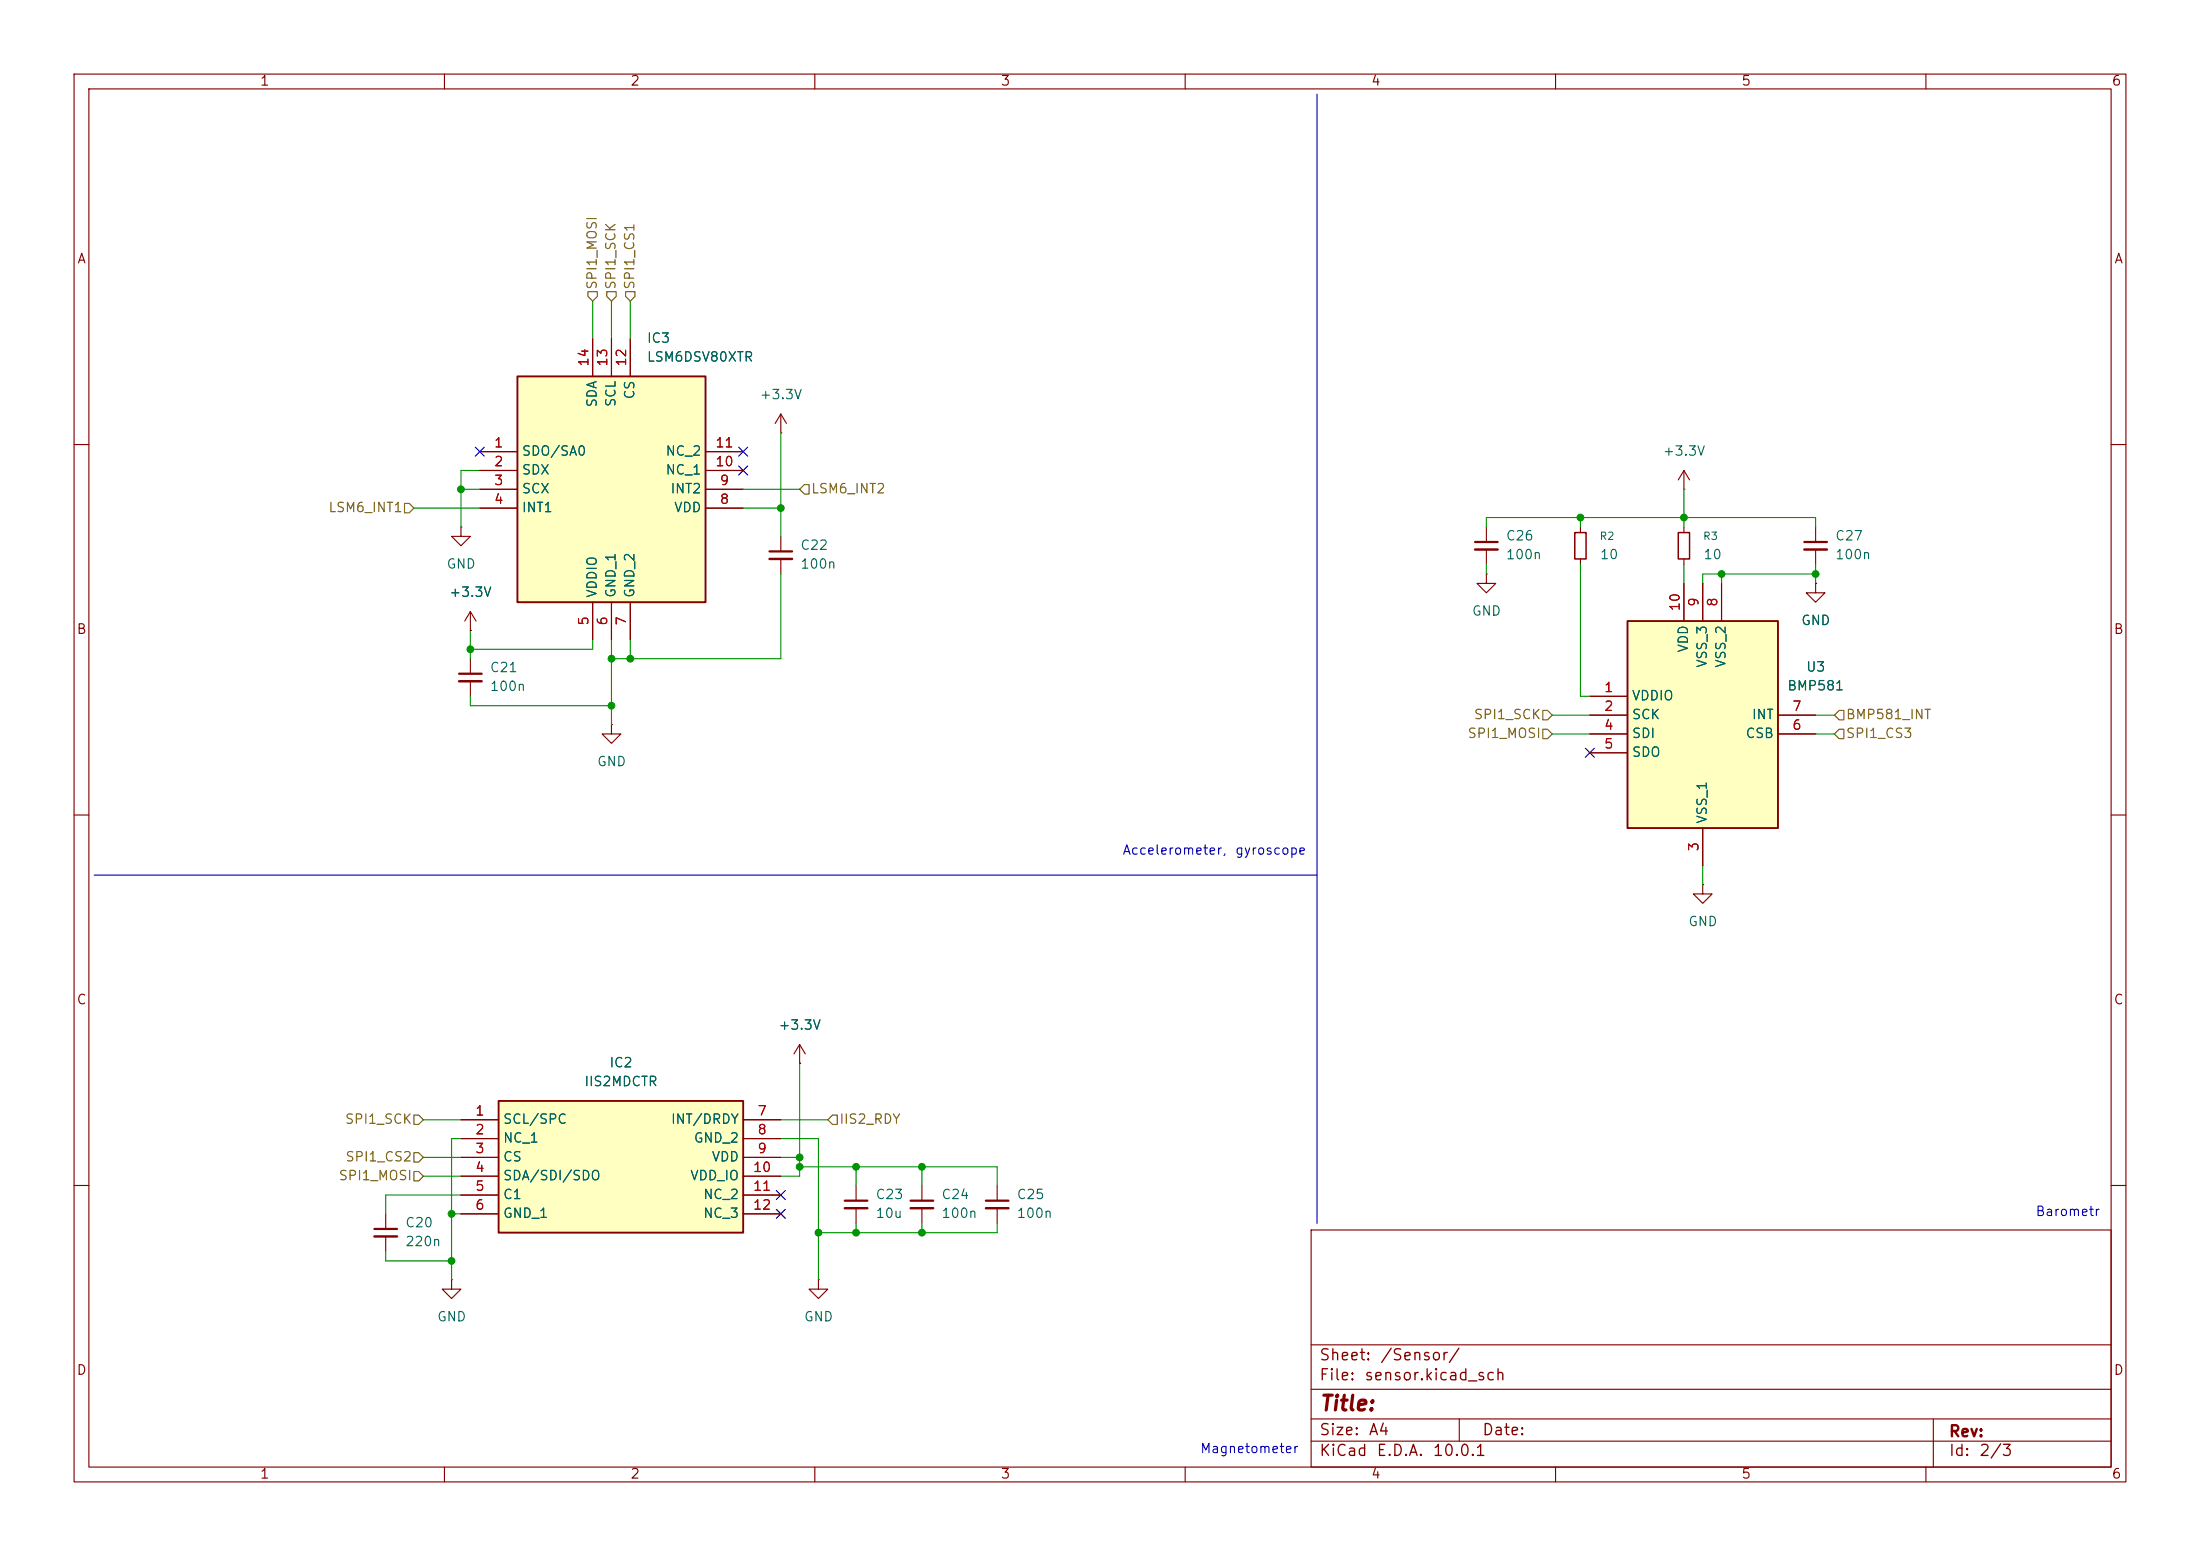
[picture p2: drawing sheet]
<svg xmlns="http://www.w3.org/2000/svg" width="297mm" height="210mm" viewBox="0 0 297 210" stroke-linecap="round" stroke-linejoin="round" font-family="sans-serif">
<g fill="none" stroke="#840000" stroke-width=".15">
<path d="M10 10h277v190h-277zM12 12h273v186h-273zM60 10v2M110 10v2M160 10v2M210 10v2M260 10v2M10 60h2M285 60h2M10 110h2M285 110h2M10 160h2"/>
<path d="M61 172.7v1.3h1.2l-1.2 1.3-1.3-1.3h1.3M61 172.7h.1M177 166h108v32h-108zM285 160h2M60 198v2M110 198v2M160 198v2M177 194.5h108M177 191.5h108M177 187.5h108M177 181.5h108M197 191.5v3"/>
<path d="M210 198v2M260 198v2M261 191.5v6.5"/>
</g>
<path d="M69.8 50.8h25.4v30.5h-25.4z" fill="#ffffc2"/>
<path d="M69.8 50.8h25.4v30.5h-25.4z" fill="none" stroke="#840000" stroke-width=".25"/>
<g fill="none" stroke="#840000" stroke-width=".15">
<path d="M80 45.7v5.1M82.5 45.7v5.1M85.1 45.7v5.1M64.8 61h5M64.8 63.5h5M64.8 66h5M64.8 68.6h5M95.2 61h5.1M95.2 63.5h5.1M95.2 66h5.1M95.2 68.6h5.1M200.7 77.5v1.2h1.2l-1.2 1.3-1.3-1.3h1.3"/>
<path d="M200.7 77.5h.1M200.7 71.1v2.1M200.7 74.2v2M63.5 85.1h.1M63.5 82.6l-.8 1.2M63.5 82.6l.8 1.2M63.5 82.6v2.5M80 81.3v5.1M82.5 97.8v1.3h1.3l-1.3 1.2-1.2-1.2h1.2M82.5 97.8h.1M82.5 81.3v5.1M85.1 81.3v5.1"/>
<path d="M229.9 119.4v1.3h1.2l-1.2 1.2-1.3-1.2h1.3M229.9 119.4h.1M107.9 143.5h.1M107.9 141l-.7 1.2M107.9 141l.8 1.2M107.9 141v2.5M134.6 160v2.1M134.6 163.1v2"/>
</g>
<path d="M199.1 73.2h3.1M133.1 162.1h3" fill="none" stroke="#840000" stroke-width=".3"/>
<path d="M199.1 74.2h3.1M133.1 163.1h3" fill="none" stroke="#840000" stroke-width=".33"/>
<path d="M67.3 148.6h33v17.8h-33z" fill="#ffffc2"/>
<path d="M67.3 148.6h33v17.8h-33z" fill="none" stroke="#840000" stroke-width=".25"/>
<g fill="none" stroke="#840000" stroke-width=".15">
<path d="M62.2 71.1v1.3h1.3l-1.3 1.3-1.2-1.3h1.2M62.2 71.1h.1M227.3 66h.1M227.3 63.5l-.7 1.3M227.3 63.5l.8 1.3M227.3 63.5v2.5M227.3 71.1v.8M227.3 75.4v.8M245.1 71.1v2.1M245.1 74.2v2M62.2 151.1h5.1M62.2 153.7h5.1"/>
<path d="M62.2 156.2h5.1M62.2 158.8h5.1M100.3 151.1h5.1M100.3 153.7h5.1M100.3 156.2h5.1M100.3 158.8h5.1M52.1 163.8v2.1M52.1 166.9v2M62.2 161.3h5.1M62.2 163.8h5.1M100.3 161.3h5.1M100.3 163.8h5.1"/>
<path d="M124.5 160v2.1M124.5 163.1v2"/>
</g>
<path d="M243.6 73.2h3M50.5 165.9h3.1M122.9 162.1h3.1" fill="none" stroke="#840000" stroke-width=".3"/>
<path d="M243.6 74.2h3M50.5 166.9h3.1M122.9 163.1h3.1" fill="none" stroke="#840000" stroke-width=".33"/>
<path d="M226.6 71.9h1.5v3.5h-1.5z" fill="none" stroke="#840000" stroke-width=".2"/>
<path d="M219.7 83.8h20.3v28h-20.3z" fill="#ffffc2"/>
<path d="M219.7 83.8h20.3v28h-20.3z" fill="none" stroke="#840000" stroke-width=".25"/>
<g fill="none" stroke="#840000" stroke-width=".15">
<path d="M80 45.7v5.1M82.5 45.7v5.1M85.1 45.7v5.1M105.4 58.4h.1M105.4 55.9v2.5M105.4 55.9l-.8 1.3M105.4 55.9l.8 1.3M64.8 61h5M64.8 63.5h5M64.8 66h5M64.8 68.6h5M95.2 61h5.1"/>
<path d="M95.2 63.5h5.1M95.2 66h5.1M95.2 68.6h5.1M105.4 72.4v2M105.4 75.4v2.1M213.4 71.1v.8M213.4 75.4v.8M227.3 78.7v5.1M229.9 78.7v5.1M232.4 78.7v5.1M245.1 78.7v1.3h1.3l-1.3 1.3-1.3-1.3h1.3M245.1 78.7h.1"/>
<path d="M63.5 85.1h.1M63.5 88.9v2M63.5 91.9v2.1M80 81.3v5.1M82.5 81.3v5.1M85.1 81.3v5.1M214.6 94h5.1M214.6 96.5h5.1M214.6 99.1h5.1M240 96.5h5.1M240 99.1h5.1M214.6 101.6h5.1"/>
<path d="M229.9 111.8v5M62.2 151.1h5.1M62.2 153.7h5.1M62.2 156.2h5.1M62.2 158.8h5.1M100.3 151.1h5.1M100.3 153.7h5.1M100.3 156.2h5.1M100.3 158.8h5.1M107.9 143.5h.1M62.2 161.3h5.1M62.2 163.8h5.1"/>
<path d="M100.3 161.3h5.1M100.3 163.8h5.1M110.5 172.7v1.3h1.3l-1.3 1.3-1.3-1.3h1.3M110.5 172.7h.1M115.6 160v2.1M115.6 163.1v2"/>
</g>
<path d="M212.6 71.9h1.5v3.5h-1.5z" fill="none" stroke="#840000" stroke-width=".2"/>
<path d="M103.9 74.4h3M62 90.9h3M114 162.1h3.1" fill="none" stroke="#840000" stroke-width=".3"/>
<path d="M103.9 75.4h3M62 91.9h3M114 163.1h3.1" fill="none" stroke="#840000" stroke-width=".33"/>
<g fill="none" stroke="#725600" stroke-width=".15">
<path d="M79.4 39.4h1.2v.6l-.6 .6-.6-.6zM81.9 39.4h1.3v.6l-.7 .6-.6-.6zM84.5 39.4h1.2v.6l-.6 .6-.6-.6zM54.6 67.9h.6l.7 .7-.7 .6h-.6zM107.9 66l.7-.6h.6v1.3h-.6zM208.3 95.9h.6l.6 .6-.6 .7h-.6zM208.3 98.4h.6l.6 .7-.6 .6h-.6zM247.6 99.1l.7-.7h.6v1.3h-.6zM248.3 95.9h.6v1.3h-.6l-.7-.7zM55.9 158.1h.6l.6 .7-.6 .6h-.6zM55.9 150.5h.6l.6 .6-.6 .7h-.6zM55.9 155.6h.6l.6 .6-.6 .6h-.6z"/>
<path d="M112.4 150.5h.6v1.3h-.6l-.6-.7z"/>
</g>
<path d="M177.8 12.7v152.4M12.7 118.1h165.1" fill="none" stroke="#0000c2" stroke-width=".15"/>
<g fill="none" stroke="#009600" stroke-width=".15">
<path d="M80 40.6v5.1M82.5 40.6v5.1M85.1 40.6v5.1M105.4 58.4v14M55.9 68.6h8.9M62.2 66h2.6M64.8 63.5h-2.6v7.6M100.3 68.6h5.1M100.3 66h7.6M105.4 77.5v11.4h-22.9M200.7 71.1v-1.2h44.4v1.2M200.7 76.2v1.3"/>
<path d="M213.4 69.9v1.2M213.4 76.2v17.8h1.2M227.3 66v5.1M227.3 76.2v2.5M232.4 77.5v1.2M245.1 77.5h-15.2v1.2M245.1 76.2v2.5M63.5 94v1.3h19M63.5 85.1v3.8M80 86.4v1.2h-16.5M82.5 86.4v11.4M85.1 86.4v2.5"/>
<path d="M209.5 99.1h5.1M209.5 96.5h5.1M245.1 99.1h2.5M245.1 96.5h2.5M229.9 116.8v2.6M57.1 151.1h5.1M57.1 156.2h5.1M57.1 158.8h5.1M62.2 153.7h-1.2v19M105.4 151.1h6.4M105.4 153.7h5.1v19M105.4 156.2h2.5"/>
<path d="M107.9 143.5v15.3h-2.5M107.9 157.5h26.7v2.5M115.6 157.5v2.5M124.5 157.5v2.5M52.1 168.9v1.3h8.9M61 163.8h1.2M62.2 161.3h-10.1v2.5M115.6 165.1v1.3M124.5 165.1v1.3M134.6 165.1v1.3h-24.1"/>
</g>
<path d="M64.2 60.4l1.2 1.2M65.4 60.4l-1.2 1.2M99.7 62.9l1.2 1.2M99.7 60.4l1.2 1.2M100.9 62.9l-1.2 1.2M100.9 60.4l-1.2 1.2M214 101l1.2 1.2M215.2 101l-1.2 1.2M104.8 163.2l1.2 1.2M104.8 160.7l1.2 1.2M106 163.2l-1.2 1.2M106 160.7l-1.2 1.2" fill="none" stroke="#000084" stroke-width=".15"/>
<g fill="#009600" stroke="#009600" stroke-width=".14">
<circle cx="232.4" cy="77.5" r=".46"/>
<circle cx="227.3" cy="69.9" r=".46"/>
<circle cx="245.1" cy="77.5" r=".46"/>
<circle cx="213.4" cy="69.9" r=".46"/>
<circle cx="82.5" cy="95.3" r=".46"/>
<circle cx="124.5" cy="166.4" r=".46"/>
<circle cx="124.5" cy="157.5" r=".46"/>
<circle cx="85.1" cy="88.9" r=".46"/>
<circle cx="82.5" cy="88.9" r=".46"/>
<circle cx="63.5" cy="87.6" r=".46"/>
<circle cx="105.4" cy="68.6" r=".46"/>
<circle cx="62.2" cy="66" r=".46"/>
<circle cx="61" cy="163.8" r=".46"/>
<circle cx="107.9" cy="156.2" r=".46"/>
<circle cx="107.9" cy="157.5" r=".46"/>
<circle cx="61" cy="170.2" r=".46"/>
<circle cx="115.6" cy="157.5" r=".46"/>
<circle cx="110.5" cy="166.4" r=".46"/>
<circle cx="115.6" cy="166.4" r=".46"/>
</g>
<text font-size="2" fill="#840000" x="178" y="190.9">Title:</text>
<g font-size="1.5" fill="#840000">
<text x="178" y="184">Sheet:</text>
<text x="186.2" y="184">/Sensor/</text>
<text x="178" y="186.7">File:</text>
<text x="184.1" y="186.7">sensor.kicad_sch</text>
<text x="178" y="196.9">KiCad</text>
<text x="178" y="194.1">Size:</text>
<text x="184.7" y="194.1">A4</text>
<text x="185.7" y="196.9">E.D.A.</text>
<text x="193.3" y="196.9">10.0.1</text>
<text x="200" y="194.1">Date:</text>
<text x="263" y="194.3">Rev:</text>
<text x="263" y="196.9">Id:</text>
<text x="267.1" y="196.9">2/3</text>
</g>
<g font-size="1.3" fill="#840000">
<text x="35" y="11.9">1</text>
<text x="85" y="11.9">2</text>
<text x="135" y="11.9">3</text>
<text x="185" y="11.9">4</text>
<text x="235" y="11.9">5</text>
<text x="285" y="11.9">6</text>
<text x="10.3" y="35.9">A</text>
<text x="285.3" y="35.9">A</text>
<text x="10.3" y="85.9">B</text>
<text x="285.3" y="85.9">B</text>
<text x="10.3" y="135.9">C</text>
<text x="285.3" y="135.9">C</text>
<text x="10.3" y="185.9">D</text>
<text x="285.3" y="185.9">D</text>
<text x="35" y="199.9">1</text>
<text x="85" y="199.9">2</text>
<text x="135" y="199.9">3</text>
<text x="185" y="199.9">4</text>
<text x="235" y="199.9">5</text>
<text x="285" y="199.9">6</text>
</g>
<g font-size="1.3" fill="#725600">
<text x="80.9" y="39.2" transform="rotate(-90 80.9 39.2)">SPI1_MOSI</text>
<text x="83.4" y="39.2" transform="rotate(-90 83.4 39.2)">SPI1_SCK</text>
<text x="86" y="39.2" transform="rotate(-90 86 39.2)">SPI1_CS1</text>
<text x="44.2" y="69.4">LSM6_INT1</text>
<text x="109.4" y="66.9">LSM6_INT2</text>
<text x="198" y="99.9">SPI1_MOSI</text>
<text x="198.9" y="97.4">SPI1_SCK</text>
<text x="249.1" y="97.4">BMP581_INT</text>
<text x="249.1" y="99.9">SPI1_CS3</text>
<text x="46.5" y="152">SPI1_SCK</text>
<text x="113.2" y="152">IIS2_RDY</text>
<text x="45.6" y="159.6">SPI1_MOSI</text>
<text x="46.5" y="157.1">SPI1_CS2</text>
</g>
<g font-size="1.3" fill="#006464">
<text x="87.2" y="46.6">IC3</text>
<text x="86" y="54" transform="rotate(-90 86 54)">CS</text>
<text x="87.2" y="49.1">LSM6DSV80XTR</text>
<text x="80.9" y="55.1" transform="rotate(-90 80.9 55.1)">SDA</text>
<text x="83.4" y="55" transform="rotate(-90 83.4 55)">SCL</text>
<text x="102.5" y="54.2">+3.3V</text>
<text x="70.4" y="61.8">SDO/SA0</text>
<text x="70.4" y="64.4">SDX</text>
<text x="89.8" y="64.4">NC_1</text>
<text x="89.8" y="61.8">NC_2</text>
<text x="224.4" y="61.8">+3.3V</text>
<text x="70.4" y="66.9">SCX</text>
<text x="70.4" y="69.4">INT1</text>
<text x="90.4" y="66.9">INT2</text>
<text x="90.9" y="69.4">VDD</text>
<text x="60.2" y="77.1">GND</text>
<text x="108" y="77.1">100n</text>
<text x="108" y="74.5">C22</text>
<text x="203.2" y="75.8">100n</text>
<text x="203.2" y="73.3">C26</text>
<text x="215.9" y="75.8">10</text>
<text x="229.9" y="75.8">10</text>
<text x="247.7" y="75.8">100n</text>
<text x="247.7" y="73.3">C27</text>
<text x="60.6" y="80.9">+3.3V</text>
<text x="80.9" y="80.8" transform="rotate(-90 80.9 80.8)">VDDIO</text>
<text x="83.4" y="80.8" transform="rotate(-90 83.4 80.8)">GND_1</text>
<text x="86" y="80.8" transform="rotate(-90 86 80.8)">GND_2</text>
<text x="198.6" y="83.4">GND</text>
<text x="228.2" y="88.2" transform="rotate(-90 228.2 88.2)">VDD</text>
<text x="243.1" y="84.7">GND</text>
<text x="66" y="93.6">100n</text>
<text x="66" y="91">C21</text>
<text x="220.2" y="94.8">VDDIO</text>
<text x="230.7" y="90.2" transform="rotate(-90 230.7 90.2)">VSS_3</text>
<text x="233.3" y="90.2" transform="rotate(-90 233.3 90.2)">VSS_2</text>
<text x="241.2" y="93.5">BMP581</text>
<text x="243.7" y="91">U3</text>
<text x="220.2" y="97.4">SCK</text>
<text x="220.2" y="99.9">SDI</text>
<text x="235.6" y="99.9">CSB</text>
<text x="236.4" y="97.4">INT</text>
<text x="80.5" y="103.7">GND</text>
<text x="220.2" y="102.5">SDO</text>
<text x="230.7" y="111.3" transform="rotate(-90 230.7 111.3)">VSS_1</text>
<text x="227.8" y="125.3">GND</text>
<text x="105" y="139.3">+3.3V</text>
<text x="78.8" y="146.9">IIS2MDCTR</text>
<text x="82.2" y="144.4">IC2</text>
<text x="67.8" y="152">SCL/SPC</text>
<text x="67.8" y="154.5">NC_1</text>
<text x="90.5" y="152">INT/DRDY</text>
<text x="93.6" y="154.5">GND_2</text>
<text x="67.8" y="157.1">CS</text>
<text x="67.8" y="159.6">SDA/SDI/SDO</text>
<text x="93.1" y="159.6">VDD_IO</text>
<text x="96" y="157.1">VDD</text>
<text x="54.6" y="166">C20</text>
<text x="67.8" y="162.2">C1</text>
<text x="67.8" y="164.7">GND_1</text>
<text x="94.8" y="162.2">NC_2</text>
<text x="94.8" y="164.7">NC_3</text>
<text x="118.1" y="162.2">C23</text>
<text x="118.1" y="164.7">10u</text>
<text x="127" y="164.7">100n</text>
<text x="127" y="162.2">C24</text>
<text x="137.2" y="164.7">100n</text>
<text x="137.2" y="162.2">C25</text>
<text x="54.6" y="168.5">220n</text>
<text x="58.9" y="178.7">GND</text>
<text x="108.5" y="178.7">GND</text>
</g>
<g font-size="1.3" fill="#a90000">
<text x="79.8" y="49.6" transform="rotate(-90 79.8 49.6)">14</text>
<text x="82.3" y="49.6" transform="rotate(-90 82.3 49.6)">13</text>
<text x="84.8" y="49.6" transform="rotate(-90 84.8 49.6)">12</text>
<text x="66.6" y="60.7">1</text>
<text x="66.6" y="63.2">2</text>
<text x="66.6" y="65.8">3</text>
<text x="96.5" y="63.2">10</text>
<text x="96.5" y="60.7">11</text>
<text x="97.1" y="65.8">9</text>
<text x="66.6" y="68.3">4</text>
<text x="97.1" y="68.3">8</text>
<text x="227.1" y="82.6" transform="rotate(-90 227.1 82.6)">10</text>
<text x="229.6" y="82" transform="rotate(-90 229.6 82)">9</text>
<text x="232.2" y="82" transform="rotate(-90 232.2 82)">8</text>
<text x="79.8" y="84.5" transform="rotate(-90 79.8 84.5)">5</text>
<text x="82.3" y="84.5" transform="rotate(-90 82.3 84.5)">6</text>
<text x="84.8" y="84.5" transform="rotate(-90 84.8 84.5)">7</text>
<text x="216.5" y="93.7">1</text>
<text x="216.5" y="96.3">2</text>
<text x="216.5" y="98.8">4</text>
<text x="216.5" y="101.3">5</text>
<text x="241.9" y="98.8">6</text>
<text x="241.9" y="96.3">7</text>
<text x="229.6" y="115" transform="rotate(-90 229.6 115)">3</text>
<text x="64.1" y="150.9">1</text>
<text x="64.1" y="153.4">2</text>
<text x="64.1" y="156">3</text>
<text x="102.2" y="150.9">7</text>
<text x="102.2" y="153.4">8</text>
<text x="102.2" y="156">9</text>
<text x="64.1" y="158.5">4</text>
<text x="64.1" y="161">5</text>
<text x="101.6" y="158.5">10</text>
<text x="101.6" y="161">11</text>
<text x="64.1" y="163.6">6</text>
<text x="101.6" y="163.6">12</text>
</g>
<g font-size="1.3" fill="#0000c2">
<text x="151.5" y="115.7">Accelerometer,</text>
<text x="166.7" y="115.7">gyroscope</text>
<text x="274.7" y="164.4">Barometr</text>
<text x="161.9" y="196.4">Magnetometer</text>
</g>
<g font-size="1" fill="#006464">
<text x="215.9" y="73.1">R2</text>
<text x="229.8" y="73.1">R3</text>
</g>
</svg>
